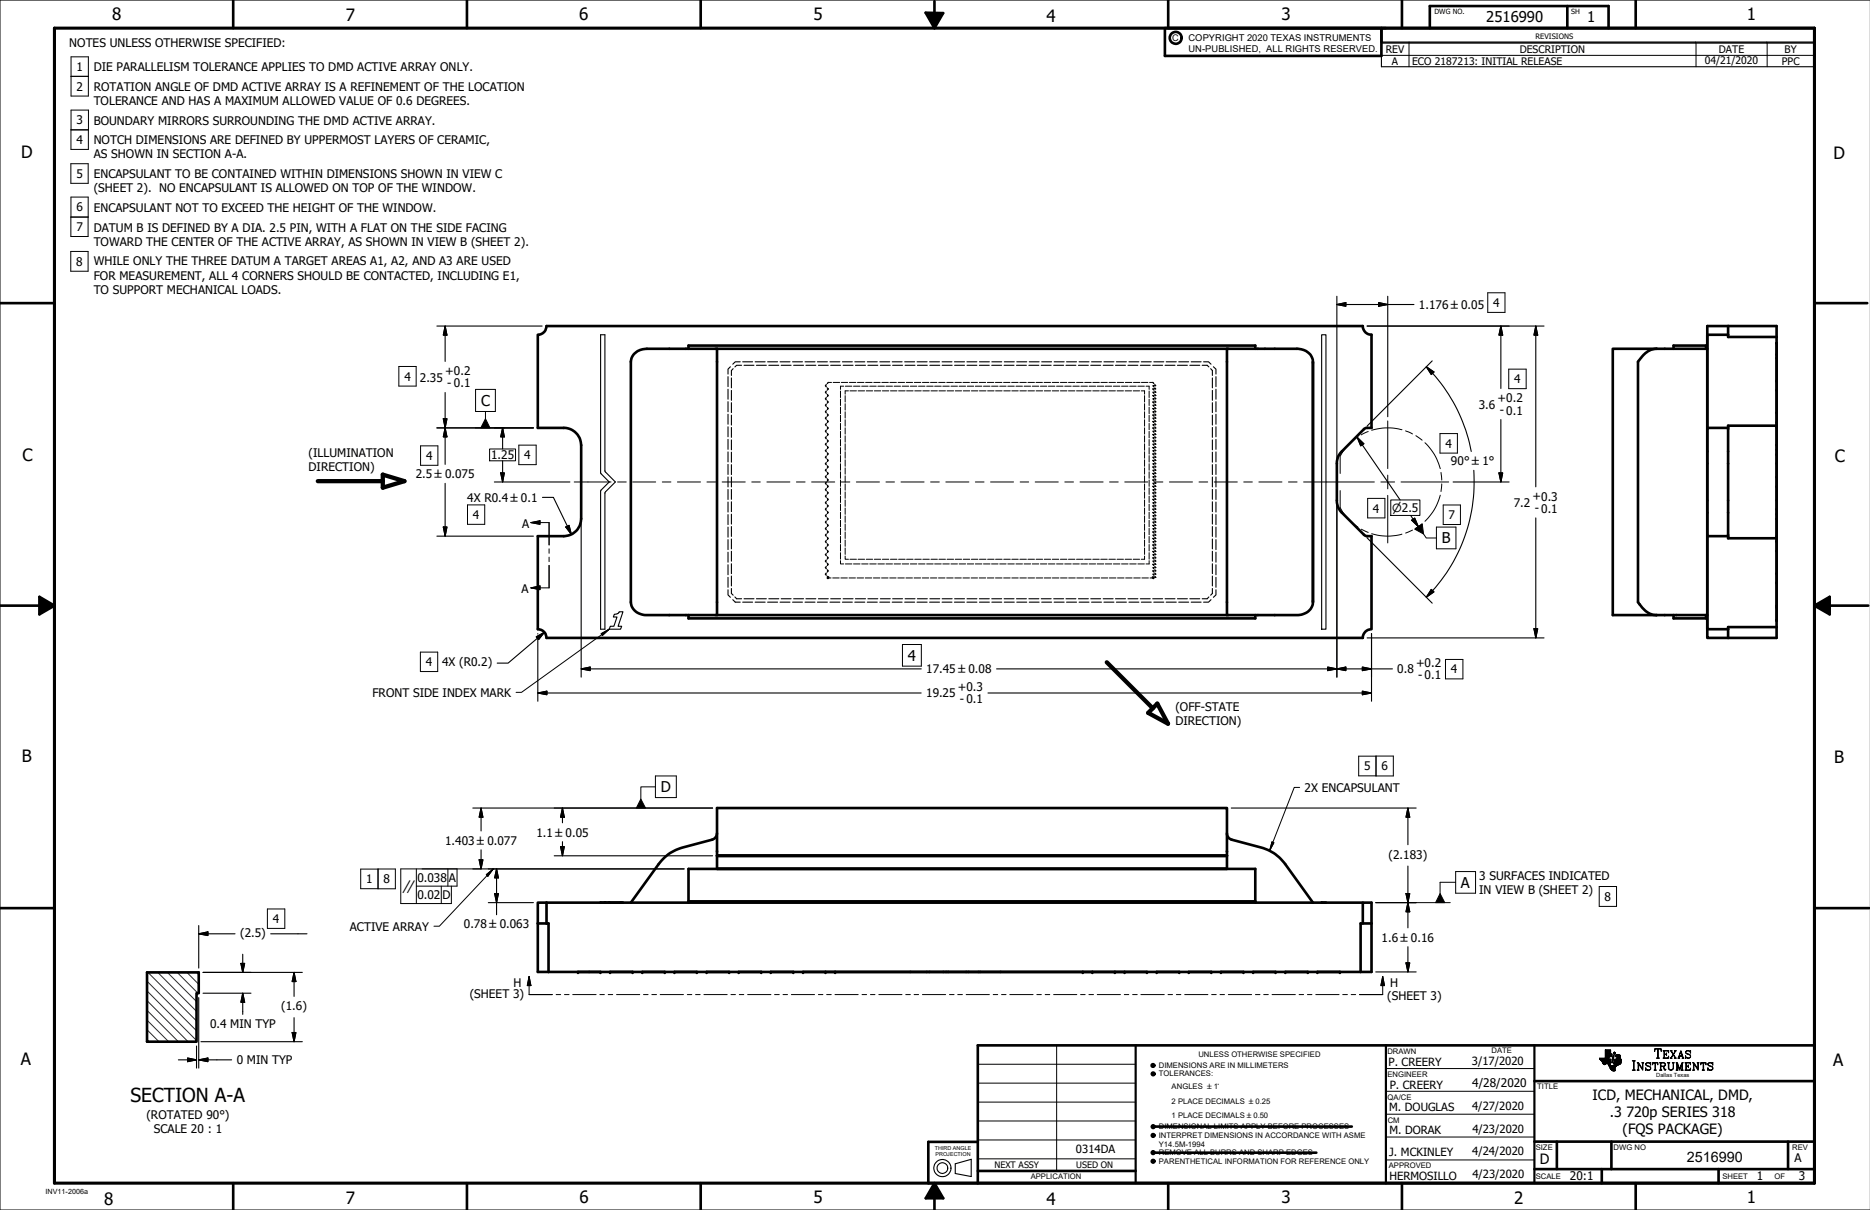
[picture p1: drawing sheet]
<svg xmlns="http://www.w3.org/2000/svg" width="432mm" height="279mm" viewBox="0 0 432 279" stroke-linecap="round" stroke-linejoin="round" font-family="sans-serif">
<g fill="none" stroke="#1e1e47" stroke-width=".23">
<path d="M34 228.8l11.4 11.5M34 226.6l11.4 11.4M34 237.8l2.7 2.7M34 235.6l4.9 4.9M34 233.3l7.2 7.2M34 231.1l9.4 9.4M34.2 224.5l11.2 11.3M36.4 224.5l9 9M38.7 224.5l6.7 6.8M40.9 224.5l4.8 4.8M43.2 224.5l2.7 2.8M45.4 224.5l.5 .5"/>
<path d="M34 240l.5 .5"/>
</g>
<g fill="none" stroke="#000" stroke-width=".23">
<path d="M16.4 13.1h4v9.1h-4zM16.4 17.6h4M319 9.9h100M319 9.7h100M319 12.8h100M325.4 9.7v5.7M391.5 9.7v.2M391.6 9.9v5.5M408 9.7v.2M408.1 9.9v5.5M431.8 0h-431.8v279.4h431.8M16.4 37.8h4v4.5h-4z"/>
<path d="M16.4 30h4v4.5h-4v-9.1h4v4.6h-4M16.3 58.1h4v4.5h-4zM16.4 50.1v-4.6h4v4.6h-4v4.5h3.9v-4.5M343.5 67.6h4v4.5h-4zM92.1 84.6h4v4.6h-4zM109.7 98.8h6.8M109.8 89.9h4.6v5.1h-4.6zM112.1 95v2.4M191.3 88.3h.7M192.4 88.3h1.5M194.1 90.3v1.5M194.1 92.2v1.4"/>
<path d="M194.1 94v1.5M194.1 95.9v1.5M194.1 97.8v1.4M194.1 99.6v1.5M194.3 88.3h1.4M194.8 89.2h-.7v.7M195.2 91.4v1.4M195.2 93.2v1.5M195.2 95.1v1.4M195.2 96.9v1.5M195.2 98.8v1.4M195.2 89.2h1.5"/>
<path d="M195.9 90.3h-.7v.7M196.1 88.3h1.5M196.3 90.3h1.5M197.1 89.2h1.5M198 88.3h1.5M198.1 90.3h1.5M199 89.2h1.4M199.9 88.3h1.5M200 90.3h1.5M200.8 89.2h1.5M201.8 88.3h1.4M201.9 90.3h1.5"/>
<path d="M202.7 89.2h1.5M203.6 88.3h1.5M203.8 90.3h1.4M204.6 89.2h1.5M205.5 88.3h1.5M205.6 90.3h1.5M206.5 89.2h1.4M207.4 88.3h1.5M207.5 90.3h1.5M208.3 89.2h1.5M209.3 88.3h1.4M209.3 90.3h1.5"/>
<path d="M210.2 89.2h1.5M211.1 88.3h1.5M211.2 90.3h1.5M212.1 89.2h1.5M213 88.3h1.5M213.1 90.3h1.5M214 89.2h1.5M214.9 88.3h1.5M215 90.3h1.5M215.8 89.2h1.5M216.7 88.3h1.5M216.8 90.3h1.5"/>
<path d="M217.7 89.2h1.5M218.6 88.3h1.5M218.7 90.3h1.5M219.6 89.2h1.5M220.5 88.3h1.5M220.6 90.3h1.4M221.5 89.2h1.5M222.4 88.3h1.5M222.4 90.3h1.5M223.4 89.2h1.4M224.2 88.3h1.5M224.3 90.3h1.5"/>
<path d="M225.2 89.2h1.5M226.1 88.3h1.5M226.2 90.3h1.5M227.1 89.2h1.5M228 88.3h1.5M228 90.3h1.5M229 89.2h1.5M229.8 88.3h1.6M229.9 90.3h1.5M230.8 89.2h1.5M231.7 88.3h1.5M231.8 90.3h1.5"/>
<path d="M232.7 89.2h1.5M233.6 88.3h1.5M233.6 90.3h1.5M234.6 89.2h1.5M235.5 88.3h1.5M235.5 90.3h1.5M236.5 89.2h1.5M237.4 88.3h1.5M237.4 90.3h1.5M238.4 89.2h1.5M239.2 88.3h1.5M239.2 90.3h1.5"/>
<path d="M240.2 89.2h1.5M241.1 88.3h1.5M241.1 90.3h1.5M242.1 89.2h1.5M243 88.3h1.5M243 90.3h1.5M244 89.2h1.5M244.9 88.3h1.5M244.9 90.3h1.5M245.9 89.2h1.5M246.7 88.3h1.5M246.7 90.3h1.5"/>
<path d="M247.7 89.2h1.5M248.6 88.3h1.5M248.6 90.3h1.5M249.6 89.2h1.5M250.4 90.3h1.5M250.5 88.3h1.5M251.5 89.2h1.5M252.3 90.3h1.5M252.3 88.3h1.6M253.3 89.2h1.6M254.2 90.3h1.5M254.2 88.3h1.5"/>
<path d="M255.2 89.2h1.5M256.1 90.3h1.5M256.1 88.3h1.5M257.1 89.2h1.5M257.9 90.3h1.5M258 88.3h1.5M259 89.2h1.5M259.8 90.3h1.5M259.8 88.3h1.5M260.9 89.2h1.5M261.7 90.3h1.4M261.7 88.3h1.5"/>
<path d="M262.7 89.2h1.5M263.5 90.3h.8v.7M263.6 88.3h1.5M264.3 91.4v1.4M264.3 93.2v1.5M264.3 95.1v1.4M264.3 96.9v1.5M264.3 98.8v1.4M264.6 89.2h.7v.7M265.3 90.3v1.5M265.3 92.2v1.4M265.3 94v1.5"/>
<path d="M265.3 95.9v1.5M265.3 97.8v1.4M265.3 99.6v1.5M265.5 88.3h.7M315.9 99.7l-1.6 .7M320.4 97.2v11M323.7 99.2a12.8 12.8 0 0 0-7 .2M324.6 99.5l1.6 .7M348.4 85.2h4v4.5h-4zM97.1 103h4v4.4h-4zM107.9 116.6h4v4.5h-4zM113.1 103.7h5.9v2.7h-5.9z"/>
<path d="M119.8 102.8h4v4.5h-4zM132.6 111.3h8.5M142.6 111.3h2M146.1 111.3h5.3M152.9 111.3h2M156.4 111.3h5.4M163.2 111.3h2M166.8 111.3h5.3M173.6 111.3h2M177.1 111.3h5.3M183.9 111.3h2M187.4 111.3h5.3"/>
<path d="M194.1 101.5v1.5M194.1 103.4v1.5M194.1 105.2v1.5M194.1 107.1v1.5M194.1 108.9v1.5M194.1 110.8v1.5M194.1 112.7v1.5M194.1 114.6v1.4M194.1 116.4v1.5M194.1 118.3v1.5M194.2 111.3h2M195.2 100.6v1.5"/>
<path d="M195.2 102.5v1.5M195.2 104.3v1.5M195.2 106.2v1.5M195.2 108v1.5M195.2 109.9v1.5M195.2 111.7v1.5M195.2 113.6v1.5M195.2 115.4v1.5M195.2 117.3v1.5M195.2 119.1v1.5M197.7 111.3h5.4M204.6 111.3h1.9"/>
<path d="M208 111.3h5.4M214.9 111.3h2M218.4 111.3h5.3M225.2 111.3h2M228.7 111.3h5.3M235.6 111.3h1.9M239 111.3h5.4M245.9 111.3h2M249.4 111.3h5.3M256.2 111.3h2M259.7 111.3h5.3M264.3 100.6v1.5"/>
<path d="M264.3 102.5v1.5M264.3 104.3v1.5M264.3 106.2v1.5M264.3 108v1.5M264.3 109.9v1.5M264.3 111.7v1.5M264.3 113.6v1.5M264.3 115.4v1.5M264.3 117.3v1.5M264.3 119.1v1.5M265.3 101.5v1.5M265.3 103.4v1.5"/>
<path d="M265.3 105.2v1.5M265.3 107.1v1.5M265.3 108.9v1.5M265.3 110.8v1.5M265.3 112.7v1.5M265.3 114.6v1.4M265.3 116.4v1.5M265.3 118.3v1.5M266.5 111.3h2M270 111.3h5.4M276.9 111.3h2M280.4 111.3h5.3"/>
<path d="M287.2 111.3h2M290.7 111.3h5.3M297.5 111.3h2M301 111.3h16.4M309.5 113.3v3.9l.5 1.1 1.5 1.8M311.5 102.5l-1.1 1.3-.9 1.6v3.9M313.6 100.9l-1.4 1M315.8 115.1h4v4.5h-4zM318.9 111.3h3.1M320.4 109.7v3.2M320.4 114.4v11M321.1 115.4h6.8v3.6h-6.8z"/>
<path d="M323.5 111.3h11M326.9 100.6l1.5 1M329 102.2a12.4 12.4 0 0 1 3.6 6M332.5 100.1h4v4.5h-4zM332.6 114.3a12.6 12.6 0 0 1-3.6 6.1M332.7 109.1l.2 1.7M332.9 111.7l-.2 1.8M333.2 116.6h4v4.5h-4zM122.6 135.7l2.1-.4v.9zM122.6 120.7l2.1-.5v.9zM122.6 120.7h4.2v5.1M126.8 126.7v1.1"/>
<path d="M126.8 128.7v1M126.8 130.6v5.1h-4.2M191.2 133.5h.7M192.3 133.5h1.5M194.1 129.5v.7h.7M194.1 120.1v1.5M194.1 122v1.5M194.1 123.9v1.5M194.1 125.7v1.5M194.1 127.6v1.5M194.2 133.5h1.5M195.2 128.4v.7h.7"/>
<path d="M195.2 121v1.5M195.2 122.8v1.5M195.2 124.7v1.5M195.2 126.5v1.5M195.2 130.2h1.5M196 133.5h1.5M196.3 129.1h1.5M197.1 130.2h1.5M197.9 133.5h1.5M198.1 129.1h1.5M199 130.2h1.4M199.8 133.5h1.5"/>
<path d="M200 129.1h1.5M200.8 130.2h1.5M201.7 133.5h1.5M201.9 129.1h1.5M202.7 130.2h1.5M203.6 133.5h1.5M203.8 129.1h1.4M204.6 130.2h1.5M205.4 133.5h1.5M205.6 129.1h1.5M206.5 130.2h1.4M207.3 133.5h1.5"/>
<path d="M207.5 129.1h1.5M208.3 130.2h1.5M209.2 133.5h1.5M209.3 129.1h1.5M210.2 130.2h1.5M211.1 133.5h1.5M211.2 129.1h1.5M212.1 130.2h1.5M213 133.5h1.5M213.1 129.1h1.5M214 130.2h1.5M214.8 133.5h1.5"/>
<path d="M215 129.1h1.5M215.8 130.2h1.5M216.7 133.5h1.5M216.8 129.1h1.5M217.7 130.2h1.5M218.6 133.5h1.5M218.7 129.1h1.5M219.6 130.2h1.5M220.5 133.5h1.5M220.6 129.1h1.4M221.5 130.2h1.5M222.4 133.5h1.5"/>
<path d="M222.4 129.1h1.5M223.4 130.2h1.4M224.2 133.5h1.5M224.3 129.1h1.5M225.2 130.2h1.5M226.1 133.5h1.5M226.2 129.1h1.5M227.1 130.2h1.5M228 133.5h1.5M228 129.1h1.5M229 130.2h1.5M229.9 133.5h1.5"/>
<path d="M229.9 129.1h1.5M230.8 130.2h1.5M231.8 133.5h1.5M231.8 129.1h1.5M232.7 130.2h1.5M233.6 133.5h1.5M233.6 129.1h1.5M234.6 130.2h1.5M235.5 133.5h1.5M235.5 129.1h1.5M236.5 130.2h1.5M237.4 133.5h1.5"/>
<path d="M237.4 129.1h1.5M238.4 130.2h1.5M239.2 133.5h1.6M239.2 129.1h1.5M240.2 130.2h1.5M241.1 133.5h1.6M241.1 129.1h1.5M242.1 130.2h1.5M243 129.1h1.5M243 133.5h1.5M244 130.2h1.5M244.9 129.1h1.5"/>
<path d="M244.9 133.5h1.5M245.9 130.2h1.5M246.7 129.1h1.5M246.8 133.5h1.5M247.7 130.2h1.5M248.6 129.1h1.5M248.6 133.5h1.6M249.6 130.2h1.5M250.4 129.1h1.5M250.5 133.5h1.6M251.5 130.2h1.5M252.3 129.1h1.5"/>
<path d="M252.4 133.5h1.5M253.3 130.2h1.6M254.2 129.1h1.5M254.3 133.5h1.5M255.2 130.2h1.5M256.1 129.1h1.5M256.2 133.5h1.5M257.1 130.2h1.5M257.9 129.1h1.5M258 133.5h1.5M259 130.2h1.5M259.8 129.1h1.5"/>
<path d="M259.9 133.5h1.5M260.9 130.2h1.5M261.7 129.1h1.4M261.8 133.5h1.5M262.7 130.2h1.5M263.7 133.5h1.5M264.3 121v1.5M264.3 122.8v1.5M264.3 124.7v1.5M264.3 126.5v1.5M264.3 128.4v.7h-.8M265.3 120.1v1.5"/>
<path d="M265.3 122v1.5M265.3 123.9v1.5M265.3 125.7v1.5M265.3 127.6v1.5M265.3 129.5v.7h-.7M265.6 133.5h.7M312.2 120.7l1.4 1.1M314.3 122.2l1.6 .7M316.7 123.2a12.3 12.3 0 0 0 7 .1M326.2 122.4l-1.6 .7M328.4 120.9l-1.5 1.1M328.7 123.3l.6 .9h2.4"/>
<path d="M331.7 121.7h4.5v5h-4.5zM97.1 150.6h4v4.5h-4zM138.8 146.3l1.9-1-1.6 1.4zM140.7 145.3l-20.3 14.6h-1.2M208.4 148.8h4.3v5h-4.3zM333.8 152.3h4v4.5h-4zM151.3 179.2h4.9v5h-4.9zM317.7 174.6h4v4.6h-4zM317.7 174.6h-4v4.6h4M151.3 181.7h-3.3v2.8M293.7 194.4l.5 .2-1 1.8zM300.1 181.8h-1.2l-5.7 14.6"/>
<path d="M61.7 209.9h4.1v4.5h-4.1zM83.3 200.7h8v4.5h-8zM87.3 200.7v4.5M96.1 200.6v8M101.9 204.6v4M103.4 200.6v4M105.5 200.6v4h-9.4M111 200.6h-18.5v8h11.7v-4M112.3 202l1.6-1.4-1.3 1.7zM113.9 200.6l-12.4 13.3h-1.3M325.1 208.4h9.8M336.1 203.7h-3.6v2.6"/>
<path d="M336.1 201.3h4.6v4.9h-4.6zM369.3 204.7h4v4.6h-4zM122.2 225.5l.4 2.1h-.8zM122.2 225.5v4.2h5.3M128.4 229.7h1.1M130.3 229.7h1.1M132.2 229.7h5.4M138.5 229.7h1.1M140.4 229.7h1.1M142.4 229.7h5.3M148.6 229.7h1M150.5 229.7h1.1"/>
<path d="M152.4 229.7h5.4M158.7 229.7h1M160.6 229.7h1.1M162.5 229.7h5.4M168.8 229.7h1M170.7 229.7h1M172.6 229.7h5.4M178.9 229.7h1M180.8 229.7h1M182.7 229.7h5.4M189 229.7h1M190.9 229.7h1"/>
<path d="M192.8 229.7h5.4M199.1 229.7h1M201 229.7h1M202.9 229.7h5.4M209.1 229.7h1.1M211.1 229.7h1M213 229.7h5.4M219.2 229.7h1.1M221.1 229.7h1.1M223.1 229.7h5.4M229.3 229.7h1.1M231.3 229.7h1"/>
<path d="M233.2 229.7h5.3M239.4 229.7h1.1M241.3 229.7h1.1M243.3 229.7h5.3M249.5 229.7h1.1M251.4 229.7h1.1M253.4 229.7h5.3M259.6 229.7h1M261.5 229.7h1.1M263.4 229.7h5.4M269.7 229.7h1M271.6 229.7h1.1"/>
<path d="M273.6 229.7h5.3M279.8 229.7h1M281.7 229.7h1M283.6 229.7h5.4M289.9 229.7h1M291.8 229.7h1.1M293.7 229.7h5.4M300 229.7h1M301.9 229.7h1M303.8 229.7h5.4M310 229.7h1.1M312 229.7h1"/>
<path d="M319.3 225.5v4.2h-5.4M319.3 225.5l.4 2.1h-.8zM225.8 258.8h36.4M225.8 245.7h36.4M225.8 250.1h36.4M225.8 254.5h36.4M244 241.4v29M320 246.7h34.3M320 252h34.3M320 257.3h34.3M370.7 242.4h1.2v.8l.3 .2-.1 .6h-.5l-.1 .6h.5l-.2 .9a.57 .57 0 0 0 .3 .6 .57 .57 0 0 0 .7-.1l.1-.3-.2-.2 .2-.9h.4l.1-.6h-.4l.1-.4h.2a.65 .65 0 0 1 .7 .1 .65 .65 0 0 1 .2 .7 .98 .98 0 0 1 .1 1 .98 .98 0 0 1-.8 .6 .79 .79 0 0 0-.5 1.2 .82 .82 0 0 1-1.2-.5l-.2-.6a.58 .58 0 0 0-.5-.5 .58 .58 0 0 0-.6 .2l-1.2-1.4h1.4zM372.5 243.7h.2l-.4 1.7h-.1z"/>
<path d="M225.8 267.6h36.4M225.8 263.2h36.4M320 262.6h34.3M320 267.8h34.3"/>
<circle cx="372.7" cy="243.2" r=".16"/>
</g>
<g fill="none" stroke="#000" stroke-width=".61">
<path d="M53.8 .1v6.4M107.8 0v6.5M161.8 0v6.5M213.7 2.9l4.1 .1-2 3.5zM215.8 .3v6.2M269.7 0v6.5M319 6.5v6.4h-50v-6.4h150v3.2M323.7 0v6.5M330.2 6.5v-5.1h41.2v5.1M361.9 1.4v5.1M377.7 0v6.5M0 70h12.6"/>
<path d="M126.2 75.3h188.5a2.01 2.01 0 0 0 2 2v21.5h-1.2l-.4 .2-5.2 5.2a3.5 3.5 0 0 0-1.2 2.8v8.5a3.7 3.7 0 0 0 1.2 2.9l5.2 5.2 .4 .2h1.2v21.5a1.98 1.98 0 0 0-2 2h-188.5a2.01 2.01 0 0 0-2-2v-21.5h6a4 4 0 0 0 4-4v-17a4 4 0 0 0-4-4h-6v-21.5a2.05 2.05 0 0 0 2-2zM394.2 77.3v-2h16v2.5M394.2 77.3v70h4.8M394.2 77.3v21.5M394.2 77.3h4.8M399 75.3v2M399 77.3v.5h11.2M410.2 79.2l.1 .1M410.2 77.8v20.5M410.2 79.3h.1M410.3 79.3l-.1 2.6M419 70h12.2"/>
<path d="M146.5 81.6a4 4 0 0 1 2.9-1.1h150.1a3.4 3.4 0 0 1 3.7 3v55.5a3.3 3.3 0 0 1-3.7 3h-150.1a3.4 3.4 0 0 1-3.7-3v-55.5a2.82 2.82 0 0 1 .8-1.9zM159 80.5v-.7h130.9v.7M165.6 80.5v61.5M283.3 80.5v61.5M382.4 80.5h-10v61.5h10M386.4 80.5v-.7h7.5v.7M394.2 98.8v25M394.2 98.8h4.8M394.2 80.5h-11.7a5.5 5.5 0 0 0-4.3 3v55.5a5.4 5.4 0 0 0 4.3 3h11.7M399 98.8v25M410.2 98.3v26M410.2 98.3h-11.2v.5"/>
<path d="M410.2 88.1l.1 37M410.2 82.7h.1M410.2 90.1h.1M410.2 95.3h.1M410.2 97.6h.1M410.3 81.9v.8M410.3 82.7l-.1 5.2M410.2 105h.1M410.2 110.2h.1M410.2 119.8h.1M410.2 112.4h.1M410.2 117.6h.1"/>
<path d="M410.2 102.8h.1M0 139.8h12.6M9.1 137.8l3.5 2-3.5 2.1zM191.3 133.3l-.1 .2M266.2 133.3l.1 .2M394.2 123.8h4.8M394.2 123.8v21.5h4.8M399 123.8v.5h11.2M410.2 124.3v20.5M410.2 125h.1M410.2 134.7l.1 5.2M410.2 127.3h.1"/>
<path d="M410.2 132.5h.1M410.2 139.9h.1M410.3 139.9l-.1 .4M410.3 125.1v2.2M410.3 127.3l-.1 7.2M419 139.8l3.5-2v4.1zM419 139.8h12.4M289.9 142v.8h-130.9v-.8M386.4 142v.8h7.5v-.8M399 145.3v2M410.2 144.8v2.5h-11.2M410.2 144.8h-11.2v.5"/>
<path d="M410.3 140.3l-.1 3M410.3 143.3l-.1 .1M165.6 192.4a1.63 1.63 0 0 1-1.2 1.5l-6.8 1.8a9.7 9.7 0 0 0-5.5 3.8l-6.4 8.9M165.6 197.6h117.7M283.3 192.4a1.51 1.51 0 0 0 1.1 1.5l6.8 1.8a9.8 9.8 0 0 1 5.6 3.8l6.4 8.9M0 209.7h12.6M124.2 213.2h2M124.2 213.2v11.2h2.5M126.2 208.4h-2v4.8M126.2 213.2h.5v11.2M126.2 208.4v4.8M126.2 208.4h188.5"/>
<path d="M139.7 208.4h-1M139.7 208.4h1M139.7 208.4h.1M140.7 208.4h.1M140.7 208.4h2.6M143.3 208.4h.3M143.6 208.4h.2M159 208.4v-7.8h130.9v7.8M159 208.1h130.9M165.6 200.6v-14h117.7v14M165.6 200.6h117.7M305.2 208.4h1"/>
<path d="M314.7 213.2v-4.8h2v16h-2.5M316.7 213.2h-2.5v11.2M419 209.7h12.6M34 224.5h11.9v4.8h-.5v11.2h-11.4zM126.7 224.4h187.5M136 224.4h2.6M185.4 224.4h7.4M210.2 224.4h3.8M214.6 224.4h3.9M218.9 224.4h4.2M223.6 224.4h2.3M226.3 224.4h4.7"/>
<path d="M250 224.4h7.4M259.7 224.4h5.1M354.3 249.6h64.7M53.8 273.2v6.2M107.8 273.2v6.2M161.8 273.2v6.2M215.8 273.2v6.2M215.8 273.2l2 3.5h-4zM225.8 263.7h-11.4v9.5h204.6v-31.8h-193.2v31.8M225.8 270.4h36.4M266.3 260.1h45.8M266.3 266.2h37.7"/>
<path d="M269.7 273.2v6.2M323.7 273.2v6.2M354.3 270h64.7M354.3 263.6h64.7M359.5 263.6v6.4M369.9 270v3.2M372.1 263.6v6.4M377.7 273.2v6.2M396.8 270v3.2M412.9 263.6v6.4"/>
<circle cx="271.5" cy="8.7" r="1.37"/>
<circle cx="266.2" cy="246" r=".3"/>
<circle cx="266.3" cy="248" r=".3"/>
<circle cx="266.3" cy="268.1" r=".29"/>
<circle cx="266.3" cy="266.1" r=".31"/>
<circle cx="266.3" cy="262.2" r=".3"/>
<circle cx="266.3" cy="260.2" r=".3"/>
</g>
<g fill="none" stroke="#000" stroke-width=".25">
<path d="M319 9.9h100v5.5h-100zM100.9 75.3h24.3M102.8 75.3l.4 2.1h-.8zM102.8 75.3v8.2M138.7 77.3h1v31.5l2.4 2.5-2.4 2.5v31.5h-1v-31.9l2-2.1-2-2.1zM305.2 77.3h1v68h-1zM308.7 68.4v37.6M308.7 70.3l2.1-.4v.8zM318.3 69.9l2.1 .4-2.1 .4zM320.4 68.4v27.8M326.5 70.3h-17.8M346.6 75.3v14.4"/>
<path d="M346.6 75.3l.4 2.1h-.9zM354.6 75.3v37.1M354.6 75.3l.5 2.1h-.9zM356.5 75.3h-40.8M100.9 98.8h22.3M102.4 96.7h.8l-.4 2.1zM102.8 90.6v16.6M102.8 98.8l.4 2.1h-.8zM116.1 98.8l.4 2.1h-.9zM116.1 98.8v4.9M168.1 87v2.3M168.1 89.9v2.3"/>
<path d="M168.1 92.8v2.3M168.1 95.7v2.3M168.1 98.6v2.3M168.7 84.7l-.6 .5v1.2M168.9 87.3v2.3M168.9 90.1v2.3M168.9 93v2.3M168.9 95.9v2.2M168.9 98.7v2.3M169.3 85.1l-.4 .5v1.1M170.9 83.5h-1.1l-.6 .6M171.2 84.3h-1.1l-.4 .4"/>
<path d="M171.5 83.5h2.3M171.8 84.3h2.3M174.4 83.5h2.3M174.7 84.3h2.3M177.2 83.5h2.4M177.5 84.3h2.3M180.1 83.5h2.3M180.4 84.3h2.3M183 83.5h2.3M183.3 84.3h2.2M185.9 83.5h2.3M186.1 84.3h2.3"/>
<path d="M188.7 83.5h2.4M189 84.3h2.3M191.6 83.5h2.3M191.8 84.3h2.3M194.5 83.5h2.3M194.7 84.3h2.3M197.4 83.5h2.3M197.5 84.3h2.4M200.3 83.5h2.3M200.4 84.3h2.3M203.2 83.5h2.2M203.3 84.3h2.3"/>
<path d="M206 83.5h2.3M206.1 84.3h2.3M208.9 83.5h2.3M209 84.3h2.3M211.8 83.5h2.3M211.8 84.3h2.3M214.7 83.5h2.2M214.7 84.3h2.3M217.5 83.5h2.3M217.6 84.3h2.3M220.4 83.5h2.3M220.4 84.3h2.3"/>
<path d="M223.3 83.5h2.3M223.3 84.3h2.3M226.1 84.3h2.3M226.2 83.5h2.3M229 84.3h2.3M229 83.5h2.3M231.9 84.3h2.2M231.9 83.5h2.3M234.7 84.3h2.3M234.8 83.5h2.3M237.6 84.3h2.3M237.7 83.5h2.2"/>
<path d="M240.4 84.3h2.3M240.5 83.5h2.3M243.3 84.3h2.3M243.4 83.5h2.3M246.1 84.3h2.3M246.3 83.5h2.3M249 84.3h2.3M249.2 83.5h2.3M251.9 84.3h2.2M252.1 83.5h2.2M254.7 84.3h2.3M254.9 83.5h2.3"/>
<path d="M257.6 84.3h2.3M257.8 83.5h2.3M260.5 84.3h2.2M260.7 83.5h2.3M263.3 84.3h2.3M263.5 83.5h2.3M266.2 84.3h2.3M266.4 83.5h2.3M269 84.3h2.3M269.3 83.5h2.3M271.9 84.3h2.3M272.2 83.5h2.3"/>
<path d="M274.7 84.3h2.3M275.1 83.5h2.2M277.6 84.3h1.1l.4 .4M277.9 83.5h1.2l.5 .6M279.5 85.1l.5 .5v1.1M280 87.3v2.3M280 90.1v2.3M280 93v2.3M280 95.9v2.2M280 98.7v2.3M280.2 84.7l.6 .5v1.2M280.8 87v2.3"/>
<path d="M280.8 89.9v2.3M280.8 92.8v2.3M280.8 95.7v2.3M280.8 98.6v2.3M329.4 84.7a37.2 37.2 0 0 1 10.3 19.5M329.4 84.7l1.7 1.2-.6 .6zM330.7 83.3l-15 15.1M346.6 96.9v14.4M102.8 111.6v12.2M114.2 111.3h17.4M115.6 109.2h.9l-.4 2.1zM116.1 106.4v4.9"/>
<path d="M125.3 114.9h2.5l4.1 8.5M168.1 101.5v2.3M168.1 104.4v2.3M168.1 107.2v2.4M168.1 110.1v2.3M168.1 113v2.3M168.1 115.9v2.3M168.1 118.8v2.3M168.9 101.6v2.3M168.9 104.4v2.3M168.9 107.3v2.3M168.9 110.2v2.2"/>
<path d="M168.9 113v2.3M168.9 115.9v2.3M168.9 118.7v2.3M280 101.6v2.3M280 104.4v2.3M280 107.3v2.3M280 110.2v2.2M280 113v2.3M280 115.9v2.3M280 118.7v2.3M280.8 101.5v2.3M280.8 104.4v2.3"/>
<path d="M280.8 107.2v2.4M280.8 110.1v2.3M280.8 113v2.3M280.8 115.9v2.3M280.8 118.8v2.3M308.7 116.6v39.8M313.4 101l9.9 14.4M313.4 101l1.5 1.5-.7 .5zM325.7 119l1.8 2.6M335.5 111.3h13M340.3 108.6a37.7 37.7 0 0 1-10.9 29.3M346.1 109.2h.9l-.4 2.1z"/>
<path d="M354.6 119.6v27.7M100.9 123.8h22.3M102.4 121.7h.8l-.4 2.1zM130.6 121.7l.8-.4 .5 2.1zM134.2 120.8v35.6M168.1 136.2v1.2l.6 .5M168.1 121.7v2.3M168.1 124.6v2.3M168.1 127.5v2.3M168.1 130.4v2.3M168.1 133.3v2.3M168.9 135.9v1.1l.4 .4"/>
<path d="M168.9 121.6v2.3M168.9 124.5v2.2M168.9 127.3v2.3M168.9 130.2v2.3M168.9 133v2.3M169.2 138.5l.6 .5h1.1M169.7 137.8l.4 .5h1.1M171.5 139h2.3M171.8 138.3h2.3M174.4 139h2.3M174.7 138.3h2.3M177.2 139h2.4"/>
<path d="M177.5 138.3h2.3M180.1 139h2.3M180.4 138.3h2.3M183 139h2.3M183.3 138.3h2.2M185.9 139h2.3M186.1 138.3h2.3M188.7 139h2.4M189 138.3h2.3M191.6 139h2.3M191.8 138.3h2.3M194.5 139h2.3"/>
<path d="M194.7 138.3h2.3M197.4 139h2.3M197.5 138.3h2.4M200.3 139h2.3M200.4 138.3h2.3M203.2 139h2.2M203.3 138.3h2.3M206 139h2.3M206.1 138.3h2.3M208.9 139h2.3M209 138.3h2.3M211.8 139h2.3"/>
<path d="M211.8 138.3h2.3M214.7 139h2.2M214.7 138.3h2.3M217.5 139h2.3M217.6 138.3h2.3M220.4 139h2.3M220.4 138.3h2.3M223.3 139h2.3M223.3 138.3h2.3M226.1 138.3h2.3M226.2 139h2.3M229 138.3h2.3"/>
<path d="M229 139h2.3M231.9 138.3h2.2M231.9 139h2.3M234.7 138.3h2.3M234.8 139h2.3M237.6 138.3h2.3M237.7 139h2.2M240.4 138.3h2.3M240.5 139h2.3M243.3 138.3h2.3M243.4 139h2.3M246.1 138.3h2.3"/>
<path d="M246.3 139h2.3M249 138.3h2.3M249.2 139h2.3M251.9 138.3h2.2M252.1 139h2.2M254.7 138.3h2.3M254.9 139h2.3M257.6 138.3h2.3M257.8 139h2.3M260.5 138.3h2.2M260.7 139h2.3M263.3 138.3h2.3"/>
<path d="M263.5 139h2.3M266.2 138.3h2.3M266.4 139h2.3M269 138.3h2.3M269.3 139h2.3M271.9 138.3h2.3M272.2 139h2.3M274.7 138.3h2.3M275.1 139h2.2M279.1 137.8l-.4 .5h-1.1M279.6 138.5l-.5 .5h-1.2M280 121.6v2.3"/>
<path d="M280 124.5v2.2M280 127.3v2.3M280 130.2v2.3M280 133v2.3M280 135.9v1.1l-.5 .4M280.8 136.2v1.2l-.6 .5M280.8 121.7v2.3M280.8 124.6v2.3M280.8 127.5v2.3M280.8 130.4v2.3M280.8 133.3v2.3M315.7 124.2l15 15.1"/>
<path d="M326 120.1l.7-.5 .8 2zM330.5 136.1l.6 .6-1.7 1.2zM123.8 147l1.9-1-1.3 1.7zM124.2 146.3v.1M124.2 147.4v14.5M125.7 146l-8.4 7.1h-2.5M134.2 154.5l2.1-.5v.9zM141.9 141.8l.7-.1 .4-.4h.8l-1.1 3.3h.9l-.3 .7h-2.6l.2-.7h.9l.7-2.1h-.9zM212.7 154.5h-78.5M230.1 154.5h91.4M306.6 154l2.1 .5-2.1 .4zM308.7 154.5l2.1-.5v.9z"/>
<path d="M314.6 154l2.1 .5-2.1 .4zM314.6 159.6l2.1 .4-2.1 .4zM315.7 147.3h40.8M316.7 146.3v15.6M354.2 145.2h.9l-.5 2.1zM124.2 160l2.1-.4v.8zM212.7 160h-88.5M228.1 160h88.6M109.2 186.6h55.3M110.6 198.5h.9l-.4 2.1zM111.1 196.2v4.4M111.1 186.6l.4 2.1h-.9z"/>
<path d="M111.1 186.6v5.3M128 197.6h36.5M129.4 195.5h.9l-.4 2.1zM129.9 194.4v3.2M129.9 186.6l.4 2.1h-.9zM129.9 186.6v3.4M284.3 186.6h42.7M325.1 200v14.2M325.1 186.6l.4 2.1h-.8zM325.1 186.6v8.5M45.9 213.7v9.8M45.9 215.6l2.1-.4v.8z"/>
<path d="M45.9 215.6h8.4M62.5 215.6h8.4M109.2 200.6h48.8M112.8 208.4h10.4M114.2 206.3h.9l-.4 2.1zM114.7 200.6l.4 2.1h-.9zM114.7 200.6v10.6M317.7 208.4h9.3M324.7 206.3h.8l-.4 2.1zM325.1 218.6v5.8M325.1 208.4l.4 2.1h-.8zM45.9 230.4v16.2"/>
<path d="M46.9 224.5h22.9M46.9 229.3h11.1M55.6 222.5h.9l-.5 2zM56 220.3v4.2M56 229.3l.5 2.1h-.9zM56 229.3v4.9M67.5 238.4h.8l-.4 2.1zM67.9 224.5l.4 2.2h-.8zM67.9 224.5v5.6M67.9 235v5.5M317.7 224.4h9.3M324.7 222.3h.8l-.4 2.1z"/>
<path d="M43.3 244.3l2.1 .4-2.1 .5zM45.4 241.5v5.1M45.4 244.7h-4.2M45.9 244.7l2.1-.4v.9zM45.9 244.7h7.6M46.4 240.5h23.4M220.6 268.7l3.7-1v4l-3.7-.7z"/>
<circle cx="217.6" cy="269.7" r="1.98"/>
<circle cx="217.6" cy="269.7" r="1.23"/>
</g>
<g fill="none" stroke="#000" stroke-width=".3">
<path d="M190.8 99.3l-.2 .3 .2 .2M190.8 97.8l-.2 .3 .2 .2M190.8 96.3l-.2 .3 .2 .2M190.8 94.8l-.2 .3 .2 .2M190.8 93.3l-.2 .3 .2 .2M190.8 91.8l-.2 .3 .2 .2M190.8 90.3l-.2 .3 .2 .2M190.8 88.8l-.2 .3 .2 .2M191 98.6l.3 .2-.3 .3M191 97.1l.3 .2-.3 .3M191 95.6l.3 .2-.3 .3M191 94.1l.3 .2-.3 .3"/>
<path d="M191 92.6l.3 .2-.3 .3M191 91.1l.3 .2-.3 .3M191 89.6l.3 .2-.3 .3M191.3 88.3l-.3 .3M266.2 88.3l.2 .3M266.4 90.6h-.2l.2 .2M266.4 91.3h-.2l.2 .3M266.4 92.1h-.2l.2 .2M266.4 92.8h-.2l.2 .3M266.4 93.6h-.2l.2 .2M266.4 94.3h-.2l.2 .3M266.4 95.1h-.2l.2 .2"/>
<path d="M266.4 95.8h-.2l.2 .3M266.4 96.6h-.2l.2 .2M266.4 97.3h-.2l.2 .3M266.4 98.1h-.2l.2 .2M266.4 98.8h-.2l.2 .3M266.4 99.6h-.2l.2 .2M266.4 89.1h-.2l.2 .2M266.4 89.8h-.2l.2 .3M266.7 91.1l.2 .2h-.2M266.7 90.3l.2 .3h-.2M266.7 92.6l.2 .2h-.2M266.7 91.8l.2 .3h-.2"/>
<path d="M266.7 94.1l.2 .2h-.2M266.7 93.3l.2 .3h-.2M266.7 95.6l.2 .2h-.2M266.7 94.8l.2 .3h-.2M266.7 97.1l.2 .2h-.2M266.7 96.3l.2 .3h-.2M266.7 98.6l.2 .2h-.2M266.7 97.8l.2 .3h-.2M266.7 99.3l.2 .3h-.2M266.7 88.8l.2 .3h-.2M266.7 89.6l.2 .2h-.2M190.8 118.8l-.2 .3 .2 .2"/>
<path d="M190.8 117.3l-.2 .3 .2 .2M190.8 115.8l-.2 .3 .2 .2M190.8 114.3l-.2 .3 .2 .2M190.8 112.8l-.2 .3 .2 .2M190.8 111.3l-.2 .3 .2 .2M190.8 109.8l-.2 .3 .2 .2M190.8 108.3l-.2 .3 .2 .2M190.8 106.8l-.2 .3 .2 .2M190.8 105.3l-.2 .3 .2 .2M190.8 103.8l-.2 .3 .2 .2M190.8 102.3l-.2 .3 .2 .2M190.8 100.8l-.2 .3 .2 .2"/>
<path d="M191 119.6l.3 .2-.3 .3M191 118.1l.3 .2-.3 .3M191 116.6l.3 .2-.3 .3M191 115.1l.3 .2-.3 .3M191 113.6l.3 .2-.3 .3M191 112.1l.3 .2-.3 .3M191 110.6l.3 .2-.3 .3M191 109.1l.3 .2-.3 .3M191 107.6l.3 .2-.3 .3M191 106.1l.3 .2-.3 .3M191 104.6l.3 .2-.3 .3M191 103.1l.3 .2-.3 .3"/>
<path d="M191 101.6l.3 .2-.3 .3M191 100.1l.3 .2-.3 .3M266.4 118.3h-.2l.2 .3M266.4 117.6h-.2l.2 .2M266.4 100.3h-.2l.2 .3M266.4 119.1h-.2l.2 .2M266.4 101.1h-.2l.2 .2M266.4 119.8h-.2l.2 .3M266.4 101.8h-.2l.2 .3M266.4 102.6h-.2l.2 .2M266.4 103.3h-.2l.2 .3M266.4 104.1h-.2l.2 .2"/>
<path d="M266.4 104.8h-.2l.2 .3M266.4 105.6h-.2l.2 .2M266.4 106.3h-.2l.2 .3M266.4 107.1h-.2l.2 .2M266.4 107.8h-.2l.2 .3M266.4 108.6h-.2l.2 .2M266.4 109.3h-.2l.2 .3M266.4 110.1h-.2l.2 .2M266.4 110.8h-.2l.2 .3M266.4 111.6h-.2l.2 .2M266.4 112.3h-.2l.2 .3M266.4 113.1h-.2l.2 .2"/>
<path d="M266.4 113.8h-.2l.2 .3M266.4 114.6h-.2l.2 .2M266.4 115.3h-.2l.2 .3M266.4 116.1h-.2l.2 .2M266.4 116.8h-.2l.2 .3M266.7 100.1l.2 .2h-.2M266.7 119.6l.2 .2h-.2M266.7 118.8l.2 .3h-.2M266.7 101.6l.2 .2h-.2M266.7 100.8l.2 .3h-.2M266.7 103.1l.2 .2h-.2M266.7 102.3l.2 .3h-.2"/>
<path d="M266.7 104.6l.2 .2h-.2M266.7 103.8l.2 .3h-.2M266.7 106.1l.2 .2h-.2M266.7 105.3l.2 .3h-.2M266.7 107.6l.2 .2h-.2M266.7 106.8l.2 .3h-.2M266.7 109.1l.2 .2h-.2M266.7 108.3l.2 .3h-.2M266.7 110.6l.2 .2h-.2M266.7 109.8l.2 .3h-.2M266.7 112.1l.2 .2h-.2M266.7 111.3l.2 .3h-.2"/>
<path d="M266.7 113.6l.2 .2h-.2M266.7 112.8l.2 .3h-.2M266.7 115.1l.2 .2h-.2M266.7 114.3l.2 .3h-.2M266.7 116.6l.2 .2h-.2M266.7 115.8l.2 .3h-.2M266.7 118.1l.2 .2h-.2M266.7 117.3l.2 .3h-.2M190.8 132.3l-.2 .3 .2 .2M190.8 130.8l-.2 .3 .2 .2M190.8 129.3l-.2 .3 .2 .2M190.8 127.8l-.2 .3 .2 .2"/>
<path d="M190.8 126.3l-.2 .3 .2 .2M190.8 124.8l-.2 .3 .2 .2M190.8 123.3l-.2 .3 .2 .2M190.8 121.8l-.2 .3 .2 .2M190.8 120.3l-.2 .3 .2 .2M191 131.6l.3 .2-.3 .3M191 130.1l.3 .2-.3 .3M191 128.6l.3 .2-.3 .3M191 127.1l.3 .2-.3 .3M191 125.6l.3 .2-.3 .3M191 124.1l.3 .2-.3 .3M191 122.6l.3 .2-.3 .3"/>
<path d="M191 121.1l.3 .2-.3 .3M191 133.1l.3 .2M266.2 133.3h.2M266.4 120.6h-.2l.2 .2M266.4 121.3h-.2l.2 .3M266.4 122.1h-.2l.2 .2M266.4 122.8h-.2l.2 .3M266.4 123.6h-.2l.2 .2M266.4 124.3h-.2l.2 .3M266.4 125.1h-.2l.2 .2M266.4 125.8h-.2l.2 .3M266.4 126.6h-.2l.2 .2"/>
<path d="M266.4 127.3h-.2l.2 .3M266.4 128.1h-.2l.2 .2M266.4 128.8h-.2l.2 .3M266.4 129.6h-.2l.2 .2M266.4 130.3h-.2l.2 .3M266.4 131.1h-.2l.2 .2M266.4 131.8h-.2l.2 .3M266.4 132.6h-.2l.2 .2M266.7 121.1l.2 .2h-.2M266.7 120.3l.2 .3h-.2M266.7 122.6l.2 .2h-.2M266.7 121.8l.2 .3h-.2"/>
<path d="M266.7 124.1l.2 .2h-.2M266.7 123.3l.2 .3h-.2M266.7 125.6l.2 .2h-.2M266.7 124.8l.2 .3h-.2M266.7 127.1l.2 .2h-.2M266.7 126.3l.2 .3h-.2M266.7 128.6l.2 .2h-.2M266.7 127.8l.2 .3h-.2M266.7 130.1l.2 .2h-.2M266.7 129.3l.2 .3h-.2M266.7 131.6l.2 .2h-.2M266.7 130.8l.2 .3h-.2"/>
<path d="M266.7 133.1l.2 .2h-.2M266.7 132.3l.2 .3h-.2"/>
</g>
<g fill="#000">
<circle cx="133.5" cy="224.4" r=".3"/>
<circle cx="138.6" cy="224.4" r=".3"/>
<circle cx="140.9" cy="224.4" r=".3"/>
<circle cx="146.1" cy="224.4" r=".3"/>
<circle cx="148.3" cy="224.4" r=".3"/>
<circle cx="153.5" cy="224.4" r=".3"/>
<circle cx="155.7" cy="224.4" r=".3"/>
<circle cx="160.9" cy="224.4" r=".3"/>
<circle cx="163.2" cy="224.4" r=".3"/>
<circle cx="168.4" cy="224.4" r=".3"/>
<circle cx="170.6" cy="224.4" r=".3"/>
<circle cx="175.8" cy="224.4" r=".3"/>
<circle cx="178" cy="224.4" r=".3"/>
<circle cx="183.2" cy="224.4" r=".3"/>
<circle cx="185.4" cy="224.4" r=".3"/>
<circle cx="190.6" cy="224.4" r=".3"/>
<circle cx="192.8" cy="224.4" r=".3"/>
<circle cx="250" cy="224.4" r=".3"/>
<circle cx="252.2" cy="224.4" r=".3"/>
<circle cx="257.4" cy="224.4" r=".3"/>
<circle cx="259.7" cy="224.4" r=".3"/>
<circle cx="264.8" cy="224.4" r=".3"/>
<circle cx="267.1" cy="224.4" r=".3"/>
<circle cx="272.3" cy="224.4" r=".3"/>
<circle cx="274.5" cy="224.4" r=".3"/>
<circle cx="279.7" cy="224.4" r=".3"/>
<circle cx="281.9" cy="224.4" r=".3"/>
<circle cx="287.1" cy="224.4" r=".3"/>
<circle cx="289.3" cy="224.4" r=".3"/>
<circle cx="294.5" cy="224.4" r=".3"/>
<circle cx="296.8" cy="224.4" r=".3"/>
<circle cx="302" cy="224.4" r=".3"/>
<circle cx="304.2" cy="224.4" r=".3"/>
<circle cx="309.4" cy="224.4" r=".3"/>
</g>
<g fill="#000" stroke="#000" stroke-width=".23">
<path d="M213.7 2.9l4.1 .1-2 3.5zM112.1 96.7l1 2.1h-2.1zM122.6 135.7l2.1-.4v.9zM122.6 120.7l2.1-.5v.9zM326.7 122.2l1.7-1.2 .3 2.3zM419 139.8l3.5-2v4.1zM9.1 137.8l3.5 2-3.5 2.1zM138.8 146.3l1.9-1-1.6 1.4zM148 184.5l1.1 2.1h-2.2zM293.7 194.4l.5 .2-1 1.8zM112.3 202l1.6-1.4-1.3 1.7zM332.5 206.3l1.1 2.1h-2.1z"/>
<path d="M122.2 225.5l.4 2.1h-.8zM319.3 225.5l.4 2.1h-.8zM265.9 246h.6zM265.9 245.9l.6 .1zM266 245.9h.5zM266 247.9h.6zM266 247.8l.6 .1zM266 245.8l.5 .1zM266 245.8h.4zM266 247.8h.5zM266.1 247.8h.4zM266 260h.5z"/>
<path d="M266.1 259.9l.4 .1zM266.1 247.7l.4 .1zM266.1 259.9h.4zM266.1 245.8h.3zM266.1 245.7l.3 .1zM266.1 247.7h.3zM266.1 259.9h.3zM266.1 245.7h.2zM266.2 245.7h.1zM266.2 247.7h.2zM266.2 259.9h.2zM266.2 247.7h.1z"/>
<path d="M266.2 259.9h.1zM266.1 246.3h.2zM266.2 246.3h.1zM266.2 248.3h.1zM266 246.3h.4zM266.1 246.3h.3zM266.1 248.2l.3 .1zM266.2 248.3h.2zM266.1 248.2h.3zM266 246.2l.4 .1zM266 246.2h.4zM266 246.2h.5z"/>
<path d="M266 248.2h.5zM266.1 248.2h.4zM265.9 246.1h.6zM266 246.1l.5 .1zM266 248.1l.5 .1zM265.9 246l.6 .1zM266 248.1h.5zM266 248l.6 .1zM266 248.1h.6zM266 247.9l.6 .1zM266 248h.6zM369.3 244.4h1.4l-1.2 .3z"/>
<path d="M369.3 244.4l.1 .2zM369.3 244.4l.2 .3zM369.6 244.8l1.1-.4-.9 .5zM370.7 244.4l-.6 .9-.1-.1zM370.1 245.3l.8 .3zM370.7 244.4l.2 1.2-.8-.3zM370.1 245.3l.7 .3-.7-.1zM370.1 245.5l.7 .1zM370.2 245.7l.6-.1zM370.2 245.6h.6zM370.3 245.8l.4-.1zM370.3 245.8l.5-.1z"/>
<path d="M370.2 245.7h.6zM370.4 245.8h.3zM370.4 245.8l.3-.1zM370.4 245.8h.2zM370.5 245.8h.1zM370.7 244.4l.2 1.2zM370.7 244.4l.8 .2-.5 1zM370.7 242.4l.9 1.6-.9 .4zM370.7 242.4l1.2 .8-.3 .8zM370.7 242.4h1.2v.8zM369.5 244.7l1.2-.3zM369.6 244.8l1.1-.4z"/>
<path d="M369.8 244.9l.9-.5-.8 .7zM369.9 245.1l.8-.7-.7 .8zM371.3 245.6l.5-.1zM371.5 244.6l-.5 1zM371.5 244.6l-.4 1zM371.5 244.6l.3 .9-.6 .1zM370.7 244.4l.9-.4-.1 .6zM372 243.4l-.4 .6zM371.9 243.3l-.3 .7zM371.3 245.7l.5-.1zM371.4 245.7h.4zM371.2 245.6l.6-.1z"/>
<path d="M371.3 245.7l.5-.2zM371.4 245.7h.4l-.4 .2zM371.4 245.9l.4-.1zM371.5 244.6h.5l-.2 .9zM371.4 245.9l.4-.1-.3 .2zM371.5 246l.4-.1zM371.5 246l.4-.1-.3 .2zM371.6 246.1l.3-.1zM371.6 246.1h.4zM371.9 243.2l-.3 .8zM371.6 246.1h.4l-.2 .6zM372 246.1l-.2 .6z"/>
<path d="M372.1 243.4v.6h-.5zM372.1 243.4v.6zM372.1 246.1l-.3 .6zM372.2 246.1l-.3 .7zM372.2 246.1h.3l-.6 .7zM372.5 243.7l-.2 1.7h-.1zM372.5 246.1l-.5 .8-.1-.1zM372.5 246.1l.4 .6-.9 .2zM372.5 246.1l.4 .6zM372.5 246.1l.5 .4-.1 .2zM372.5 246.1l.5 .4zM372.6 243.1l.3 .1z"/>
<path d="M372.6 243.1h.3zM372.6 243l.3 .1zM372.6 243h.2zM372.6 246.1l.4 .4zM372.6 246.1l.4 .3zM372.7 243h.1zM372.7 245.5l.2 .2zM372.5 243.7h.2l-.4 1.7zM372.7 246l.4 .3-.1 .1zM372.8 246l.3 .3zM372.7 245.6v.1zM372.8 246l.4 .2-.1 .1z"/>
<path d="M372.8 246l.5 .1zM372.9 245.7l.4 .4-.5-.1zM372.7 243.3h.1zM372.7 245.6l.1 .1zM372.6 243.3h.2zM372.6 243.2l.3 .1zM372.6 243.3h.3zM372.9 245.7l.6 .3-.2 .1zM372.9 245.7l.8 .2-.2 .1zM373.3 244.6l.4 1.3-.8-.2zM372.7 245.6l.2 .1zM372.6 243.2h.3z"/>
<path d="M372 246.9l.9-.1-.8 .2zM372.1 247l.8-.2zM372.2 247.1l.7-.3zM372.2 247.1l.7-.2zM372.3 247.2l.6-.3-.5 .3zM372.4 247.2l.5-.3zM372.4 247.2l.5-.2zM372.5 247.3l.4-.3zM372.9 247l-.3 .3zM372.9 244.6h.4l-.6 .9zM372 246.9l.9-.2zM372.6 247.3l.3-.3z"/>
<path d="M372.9 247l-.1 .3zM372.9 247v.2zM373 247.1l-.1 .1zM373.3 244.6l.5 1.2-.1 .1zM373.3 244.6l.7 1.2h-.2zM373.3 244.6l1 .7-.3 .5zM373.3 244.6l1.1 .3v.2zM373.3 244.6h.9l.2 .3zM373.3 244.6l.8-.4 .1 .2zM373.4 244l.7 .2-.8 .4zM373.3 244.6l-.4 1.1-.2-.2zM373.4 244l.7 .1v.1z"/>
<path d="M373.4 244l.7-.1v.2zM373.6 243.5l.2 .1-.4 .4zM373.4 243.5h.2l-.2 .5zM373.1 243.6h.2l.1 .4zM373.1 243.6l.3 .4h-.4zM373.3 243.6l.1-.1v.5zM373.8 243.6l.3 .3zM373.8 243.6l.3 .3-.7 .1zM373.9 243.6l.2 .3zM374.3 245.3l-.1 .3zM374.2 244.6l.2 .3zM373.3 244.6l.9-.2v.2z"/>
<path d="M374.3 245.3l-.3 .5zM374.3 245.3l-.2 .4zM373.3 244.6l1.1 .5-.1 .2zM215.8 273.2l2 3.5h-4zM266 260.1h.6zM266 262.1h.6zM266 266.1h.6zM266 266l.6 .1zM266 268.1h.6zM266 268l.6 .1zM266 260l.6 .1zM266 262l.6 .1z"/>
<path d="M266 262h.6zM266 266h.5zM266 268h.5zM266 262h.5zM266 267.9l.5 .1zM266.1 262h.4zM266.1 265.9l.4 .1zM266.1 267.9h.4zM266.1 261.9l.4 .1zM266.1 265.9h.4zM266.1 267.9h.3zM266.1 261.9h.3z"/>
<path d="M266.1 265.9h.3zM266.2 265.9h.2zM266.2 261.9h.2zM266.2 261.9h.1zM266.2 265.9h.1zM266.2 267.9h.2zM266.2 267.8l.1 .1zM266.2 267.8h.1zM266.2 262.5h.1zM266.2 266.4h.1zM266.2 268.4h.1zM266.2 260.5h.1z"/>
<path d="M266.1 262.5h.2zM266.1 266.4h.2zM266.1 268.4h.2zM266.1 260.4l.3 .1zM266.2 260.5h.2zM266.1 266.4h.3zM266.1 268.4h.3zM266.1 260.4h.3zM266.1 262.4l.3 .1zM266.1 262.5h.3zM266.1 262.4h.3zM266 268.4h.4z"/>
<path d="M266 260.3l.5 .1zM266.1 260.4h.4zM266 262.4h.5zM266.1 262.4h.4zM266 266.3h.5zM266 266.3l.5 .1zM266.1 266.4h.4zM266 268.3l.5 .1zM266 268.4h.5zM266 260.3h.5zM266 262.3l.5 .1zM266 268.3h.5z"/>
<path d="M266 262.3h.5zM266 266.2l.5 .1zM266 268.2l.5 .1zM266 260.2h.6zM266 260.2l.6 .1zM266 260.3h.6zM266 262.2h.6zM266 262.2l.6 .1zM266 262.3h.6zM266 266.1l.6 .1zM266 266.2h.6zM266 268.1l.6 .1z"/>
<path d="M266 268.2h.6zM266 260.1l.6 .1zM266 262.1l.6 .1z"/>
</g>
<path d="M12.6 6.5h406.4v266.7h-406.4z" fill="none" stroke="#000" stroke-width=".71"/>
<path d="M262.2 241.4v31.8M320 241.4v31.8M354.3 241.4v31.8" fill="none" stroke="#000" stroke-width=".51"/>
<path d="M73.4 111.1h15M88.4 109.6l5 1.5-5 1.5zM255.6 152.9l10.6 10.7M267.2 162.5l2.5 4.6-4.6-2.5z" fill="none" stroke="#000" stroke-width=".99"/>
<g fill="#000" stroke="#000" stroke-width=".25">
<path d="M102.8 75.3l.4 2.1h-.8zM308.7 70.3l2.1-.4v.8zM318.3 69.9l2.1 .4-2.1 .4zM346.6 75.3l.4 2.1h-.9zM354.6 75.3l.5 2.1h-.9zM102.4 96.7h.8l-.4 2.1zM329.4 84.7l1.7 1.2-.6 .6zM102.8 98.8l.4 2.1h-.8zM115.6 109.2h.9l-.4 2.1zM116.1 98.8l.4 2.1h-.9zM313.4 101l1.5 1.5-.7 .5zM346.1 109.2h.9l-.4 2.1z"/>
<path d="M102.4 121.7h.8l-.4 2.1zM130.6 121.7l.8-.4 .5 2.1zM326 120.1l.7-.5 .8 2zM330.5 136.1l.6 .6-1.7 1.2zM123.8 147l1.9-1-1.3 1.7zM124.2 160l2.1-.4v.8zM134.2 154.5l2.1-.5v.9zM306.6 154l2.1 .5-2.1 .4zM308.7 154.5l2.1-.5v.9zM314.6 154l2.1 .5-2.1 .4zM354.2 145.2h.9l-.5 2.1zM314.6 159.6l2.1 .4-2.1 .4z"/>
<path d="M110.6 198.5h.9l-.4 2.1zM111.1 186.6l.4 2.1h-.9zM129.4 195.5h.9l-.4 2.1zM129.9 186.6l.4 2.1h-.9zM325.1 186.6l.4 2.1h-.8zM45.9 215.6l2.1-.4v.8zM114.2 206.3h.9l-.4 2.1zM114.7 200.6l.4 2.1h-.9zM324.7 206.3h.8l-.4 2.1zM325.1 208.4l.4 2.1h-.8zM55.6 222.5h.9l-.5 2zM56 229.3l.5 2.1h-.9z"/>
<path d="M67.5 238.4h.8l-.4 2.1zM67.9 224.5l.4 2.2h-.8zM324.7 222.3h.8l-.4 2.1zM43.3 244.3l2.1 .4-2.1 .5zM45.9 244.7l2.1-.4v.9z"/>
</g>
<text font-size="4.5" x="30.1" y="254.6">SECTION A-A</text>
<g font-size="3.9">
<text x="25.9" y="4.6">8</text>
<text x="79.9" y="4.9">7</text>
<text x="133.8" y="4.7">6</text>
<text x="187.9" y="4.6">5</text>
<text x="241.7" y="5">4</text>
<text x="295.9" y="4.6">3</text>
<text x="403.4" y="4.7">1</text>
<text x="4.9" y="36.6">D</text>
<text x="423.4" y="36.8">D</text>
<text x="5.2" y="106.5">C</text>
<text x="423.7" y="106.7">C</text>
<text x="5.1" y="176.1">B</text>
<text x="423.5" y="176.3">B</text>
<text x="4.8" y="245.8">A</text>
<text x="423.3" y="246.1">A</text>
<text x="24.1" y="278.1">8</text>
<text x="79.9" y="278">7</text>
<text x="133.8" y="277.9">6</text>
<text x="187.9" y="277.7">5</text>
<text x="241.7" y="278.1">4</text>
<text x="295.9" y="277.8">3</text>
<text x="349.7" y="278">2</text>
<text x="403.4" y="277.9">1</text>
</g>
<g font-size="3.4">
<text x="343.2" y="5.1">2516990</text>
<text x="366.5" y="5">1</text>
<text x="111.1" y="93.7">C</text>
<text x="332.9" y="125.5">B</text>
<text x="209.7" y="152.6">4</text>
<text x="152.6" y="182.9">D</text>
<text x="337.4" y="205">A</text>
</g>
<g font-size="3.3">
<text x="367.7" y="254">ICD, MECHANICAL, DMD,</text>
<text x="371.7" y="258">.3 720p SERIES 318</text>
<text x="374.7" y="261.9">(FQS PACKAGE)</text>
<text x="355.6" y="268.7">D</text>
<text x="389.5" y="268.2">2516990</text>
</g>
<g font-size="2.9">
<text x="381.8" y="244.3">T</text>
<text x="376.7" y="247.1">I</text>
</g>
<g font-size="2.7">
<text x="16" y="10.9">NOTES UNLESS OTHERWISE SPECIFIED:</text>
<text x="17.7" y="16.4">1</text>
<text x="21.6" y="16.4">DIE PARALLELISM TOLERANCE APPLIES TO DMD ACTIVE ARRAY ONLY.</text>
<text x="17.7" y="20.9">2</text>
<text x="21.6" y="21">ROTATION ANGLE OF DMD ACTIVE ARRAY IS A REFINEMENT OF THE LOCATION</text>
<text x="17.7" y="28.7">3</text>
<text x="21.6" y="24.3">TOLERANCE AND HAS A MAXIMUM ALLOWED VALUE OF 0.6 DEGREES.</text>
<text x="21.6" y="28.8">BOUNDARY MIRRORS SURROUNDING THE DMD ACTIVE ARRAY.</text>
<text x="17.7" y="33.3">4</text>
<text x="21.6" y="33.3">NOTCH DIMENSIONS ARE DEFINED BY UPPERMOST LAYERS OF CERAMIC,</text>
<text x="17.6" y="41.1">5</text>
<text x="21.6" y="36.6">AS SHOWN IN SECTION A-A.</text>
<text x="21.6" y="41.1">ENCAPSULANT TO BE CONTAINED WITHIN DIMENSIONS SHOWN IN VIEW C</text>
<text x="21.6" y="44.4">(SHEET 2). NO ENCAPSULANT IS ALLOWED ON TOP OF THE WINDOW.</text>
<text x="17.6" y="53.4">7</text>
<text x="17.7" y="48.8">6</text>
<text x="21.6" y="48.9">ENCAPSULANT NOT TO EXCEED THE HEIGHT OF THE WINDOW.</text>
<text x="21.6" y="53.5">DATUM B IS DEFINED BY A DIA. 2.5 PIN, WITH A FLAT ON THE SIDE FACING</text>
<text x="21.6" y="56.8">TOWARD THE CENTER OF THE ACTIVE ARRAY, AS SHOWN IN VIEW B (SHEET 2).</text>
<text x="17.6" y="61.4">8</text>
<text x="21.6" y="61.3">WHILE ONLY THE THREE DATUM A TARGET AREAS A1, A2, AND A3 ARE USED</text>
<text x="21.6" y="64.6">FOR MEASUREMENT, ALL 4 CORNERS SHOULD BE CONTACTED, INCLUDING E1,</text>
<text x="21.6" y="67.9">TO SUPPORT MECHANICAL LOADS.</text>
<text x="327.6" y="71.3">1.176 ±0.05</text>
<text x="344.8" y="70.9">4</text>
<text x="93.4" y="87.9">4</text>
<text x="96.9" y="88.1">2.35</text>
<text x="102.8" y="86.5">+0.2</text>
<text x="103.3" y="89.3">- 0.1</text>
<text x="349.6" y="88.5">4</text>
<text x="341.5" y="94.3">3.6</text>
<text x="345.8" y="92.8">+0.2</text>
<text x="346.3" y="95.6">- 0.1</text>
<text x="71.2" y="105.5">(ILLUMINATION</text>
<text x="98.4" y="106.2">4</text>
<text x="113.4" y="106">1.25</text>
<text x="121.1" y="106">4</text>
<text x="333.8" y="103.4">4</text>
<text x="335" y="107.4">90° ±1°</text>
<text x="71.2" y="108.8">DIRECTION)</text>
<text x="96" y="110.4">2.5 ±0.075</text>
<text x="107.9" y="115.9">4X R0.4 ±0.1</text>
<text x="109.2" y="119.8">4</text>
<text x="317" y="118.4">4</text>
<text x="334.5" y="119.9">7</text>
<text x="349.5" y="117.1">7.2</text>
<text x="353.9" y="115.5">+0.3</text>
<text x="354.4" y="118.3">- 0.1</text>
<text x="120.6" y="121.8">A</text>
<text x="120.4" y="136.9">A</text>
<text x="98.3" y="153.8">4</text>
<text x="102.1" y="153.9">4X (R0.2)</text>
<text x="213.9" y="155.4">17.45 ±0.08</text>
<text x="322.6" y="155.4">0.8</text>
<text x="327" y="153.9">+0.2</text>
<text x="335" y="155.5">4</text>
<text x="86" y="160.9">FRONT SIDE INDEX MARK</text>
<text x="213.8" y="161">19.25</text>
<text x="221.1" y="159.5">+0.3</text>
<text x="327.4" y="156.7">- 0.1</text>
<text x="221.7" y="162.3">- 0.1</text>
<text x="271.4" y="164.1">(OFF-STATE</text>
<text x="271.4" y="167.4">DIRECTION)</text>
<text x="315" y="177.8">5</text>
<text x="319" y="177.8">6</text>
<text x="301.2" y="182.8">2X ENCAPSULANT</text>
<text x="102.8" y="195.1">1.403 ±0.077</text>
<text x="123.8" y="193.2">1.1 ±0.05</text>
<text x="84.6" y="203.9">1</text>
<text x="88.5" y="203.9">8</text>
<text x="96.4" y="203.6">0.038</text>
<text x="103.7" y="203.6">A</text>
<text x="320.6" y="198.3">(2.183)</text>
<text x="341.5" y="203.2">3 SURFACES INDICATED</text>
<text x="96.4" y="207.6">0.02</text>
<text x="102.2" y="207.6">D</text>
<text x="341.5" y="206.5">IN VIEW B (SHEET 2)</text>
<text x="370.5" y="208">8</text>
<text x="63" y="213.1">4</text>
<text x="80.8" y="214.9">ACTIVE ARRAY</text>
<text x="107.1" y="214.4">0.78 ±0.063</text>
<text x="55.5" y="216.4">(2.5)</text>
<text x="319" y="217.4">1.6 ±0.16</text>
<text x="118.6" y="227.9">H</text>
<text x="321" y="227.9">H</text>
<text x="64.9" y="233.3">(1.6)</text>
<text x="108.5" y="230.5">(SHEET 3)</text>
<text x="320.3" y="230.8">(SHEET 3)</text>
<text x="48.5" y="237.4">0.4 MIN TYP</text>
<text x="54.7" y="245.7">0 MIN TYP</text>
<text x="340" y="251">4/28/2020</text>
<text x="33.8" y="258.3">(ROTATED 90°)</text>
<text x="35.5" y="261.6">SCALE 20 : 1</text>
<text x="414.4" y="268.4">A</text>
<text x="362.5" y="272.6">20:1</text>
<text x="405.7" y="272.6">1</text>
<text x="415.4" y="272.6">3</text>
</g>
<g font-size="2.6">
<text x="321.5" y="118.2">⌀2.5</text>
<text x="92.8" y="206.1">∥</text>
<text x="339.9" y="245.9">3/17/2020</text>
<text x="320.6" y="246.1">P. CREERY</text>
<text x="320.9" y="251.4">P. CREERY</text>
<text x="320.8" y="256.6">M. DOUGLAS</text>
<text x="339.9" y="256.3">4/27/2020</text>
<text x="320.8" y="261.9">M. DORAK</text>
<text x="340" y="261.5">4/23/2020</text>
<text x="248.5" y="266.3">0314DA</text>
<text x="320.8" y="266.9">J. MCKINLEY</text>
<text x="339.9" y="266.7">4/24/2020</text>
<text x="320.8" y="272.5">HERMOSILLO</text>
<text x="340" y="271.9">4/23/2020</text>
</g>
<g font-size="2.4">
<text x="320" y="12.2">REV</text>
<text x="321.4" y="15">A</text>
<text x="326.1" y="15">ECO 2187213: INITIAL RELEASE</text>
<text x="350.9" y="12.2">DESCRIPTION</text>
<text x="393.7" y="14.8">04/21/2020</text>
<text x="396.9" y="12.2">DATE</text>
<text x="411.5" y="15">PPC</text>
<text x="412.1" y="12.2">BY</text>
</g>
<g font-size="2.3">
<text x="383.8" y="244.3">EXAS</text>
<text x="377.8" y="247.1">NSTRUMENTS</text>
</g>
<g font-size="2.2">
<text x="274.5" y="9.5">COPYRIGHT 2020 TEXAS INSTRUMENTS</text>
<text x="274.5" y="11.9">UN-PUBLISHED, ALL RIGHTS RESERVED.</text>
</g>
<g font-size="2.1">
<text x="270.7" y="9.5">C</text>
<text x="229.6" y="269.7">NEXT ASSY</text>
<text x="248.5" y="269.7">USED ON</text>
</g>
<g font-size="1.8">
<text x="276.7" y="244.1">UNLESS OTHERWISE SPECIFIED</text>
<text x="320.4" y="243.3">DRAWN</text>
<text x="344.4" y="243.2">DATE</text>
<text x="267.6" y="246.5">DIMENSIONS ARE IN MILLIMETERS</text>
<text x="267.6" y="248.5">TOLERANCES:</text>
<text x="270.5" y="251.4">ANGLES ±1°</text>
<text x="320.4" y="248.7">ENGINEER</text>
<text x="355" y="251.5">TITLE</text>
<text x="270.5" y="254.8">2 PLACE DECIMALS ±0.25</text>
<text x="320.4" y="253.9">QA/CE</text>
<text x="267.6" y="260.8">DIMENSIONAL LIMITS APPLY BEFORE PROCESSES</text>
<text x="267.6" y="262.8">INTERPRET DIMENSIONS IN ACCORDANCE WITH ASME</text>
<text x="270.5" y="258.2">1 PLACE DECIMALS ±0.50</text>
<text x="320.4" y="259.2">CM</text>
<text x="267.6" y="264.8">Y14.5M-1994</text>
<text x="267.6" y="266.7">REMOVE ALL BURRS AND SHARP EDGES</text>
<text x="267.6" y="268.8">PARENTHETICAL INFORMATION FOR REFERENCE ONLY</text>
<text x="320.7" y="269.8">APPROVED</text>
<text x="354.6" y="265.5">SIZE</text>
<text x="372.6" y="265.5">DWG NO</text>
<text x="413.9" y="265.5">REV</text>
<text x="238" y="272.3">APPLICATION</text>
<text x="354.6" y="272.2">SCALE</text>
<text x="397.7" y="272.2">SHEET</text>
<text x="409.7" y="272.2">OF</text>
</g>
<g font-size="1.7">
<text x="354.5" y="8.9">REVISIONS</text>
<text x="10.5" y="275.7">INV11-2006a</text>
</g>
<g font-size="1.6">
<text x="331.2" y="3.3">DWG NO.</text>
<text x="362.8" y="3.3">SH</text>
</g>
<g font-size="1.3">
<text x="382.4" y="248.8">Dallas Texas</text>
<text x="215.9" y="265.5">THIRD ANGLE</text>
<text x="216" y="266.9">PROJECTION</text>
</g>
</svg>
